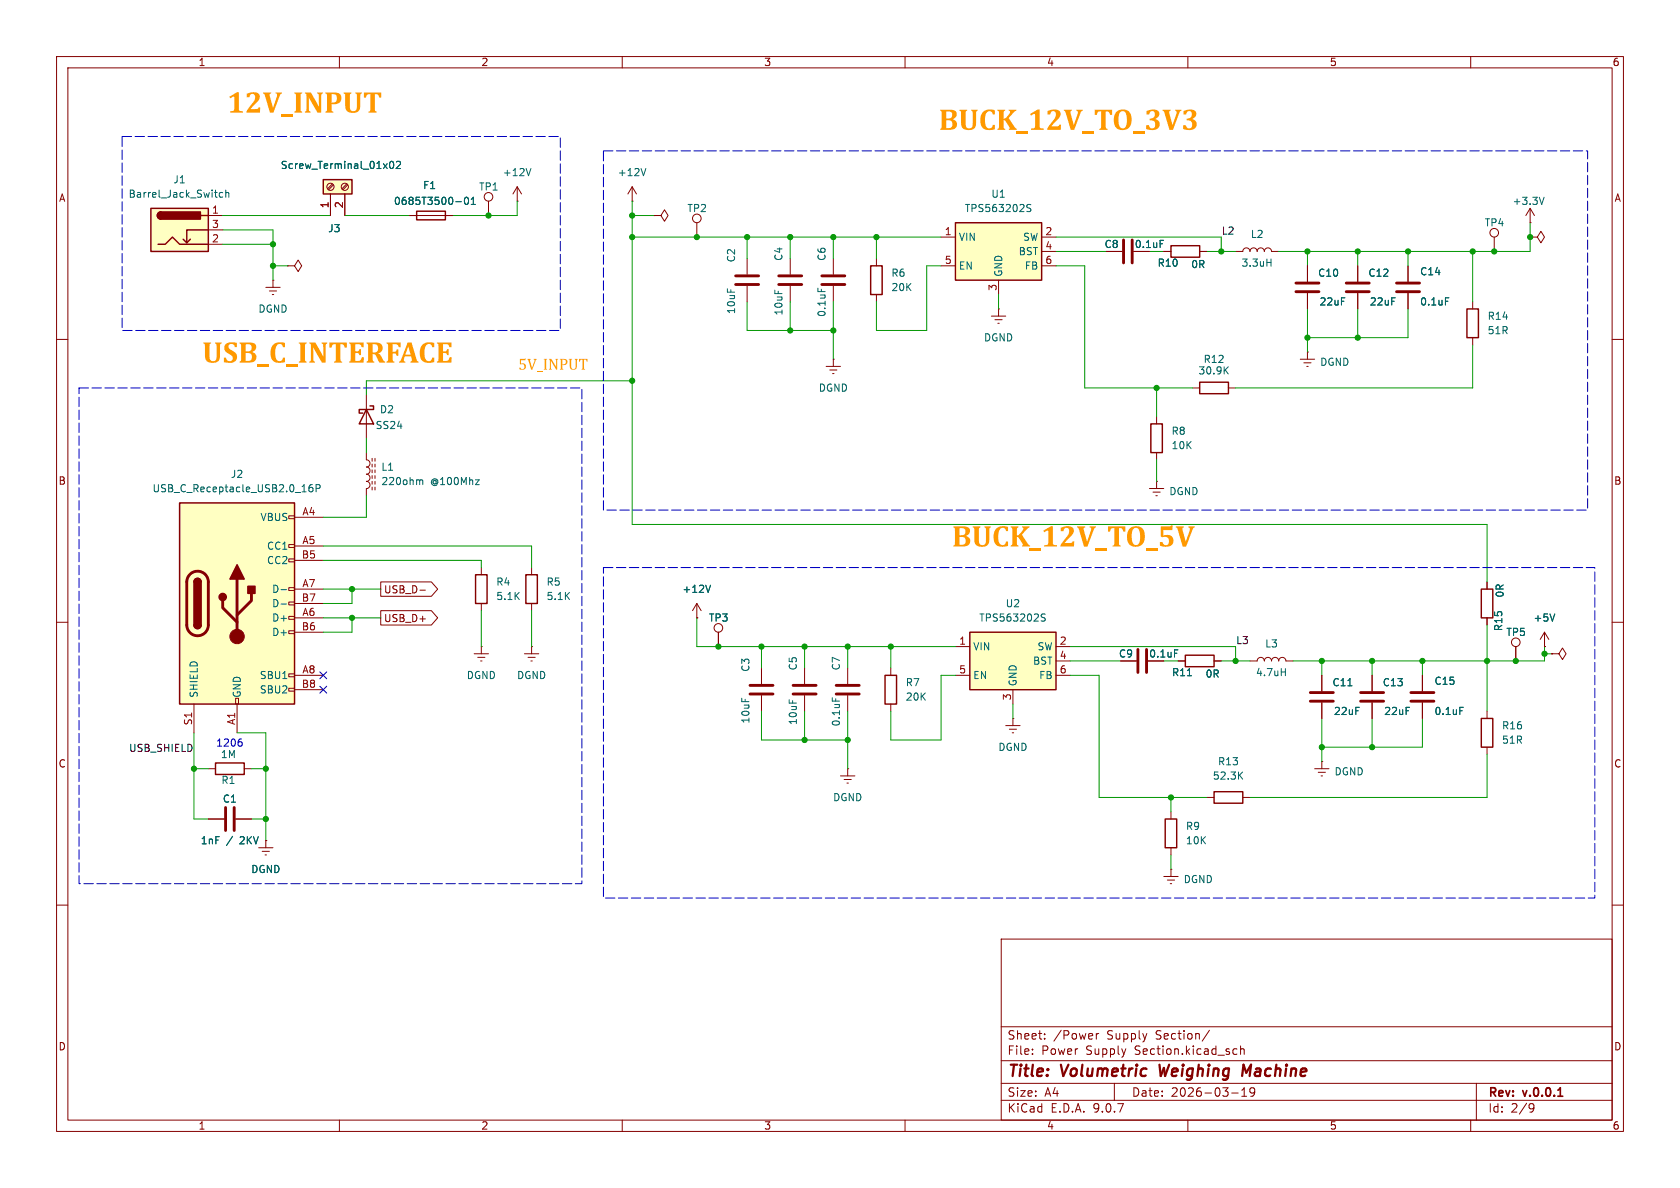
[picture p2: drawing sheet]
<svg xmlns="http://www.w3.org/2000/svg" width="297mm" height="210mm" viewBox="0 0 297 210" stroke-linecap="round" stroke-linejoin="round" font-family="sans-serif">
<g fill="none" stroke="#840000" stroke-width=".18">
<path d="M10 10h277v190h-277zM12 12h273v186h-273zM60 10v2M110 10v2M160 10v2M210 10v2M260 10v2M86.4 35.6v2.5M91.4 35.6h.1M91.4 33l-.7 1.3M91.4 33l.8 1.3M91.4 33v2.6"/>
<path d="M111.8 35.6h.1M111.8 33l-.8 1.3M111.8 33l.7 1.3M111.8 33v2.6M47 50.8h2.5M47.6 51.4h1.3M48.1 52.1h.3M48.3 49.5h.1M48.3 49.5v1.3M50.8 47h1.3l.6-1 .6 1-.6 1-.6-1M50.8 47h.1M10 60h2"/>
<path d="M285 60h2M10 110h2M83.8 115.6h2.6M84.5 116.2h1.2M85 116.8h.2M85.1 114.3h.1M85.1 114.3v1.3M285 110h2M10 160h2M177 166h108v32h-108zM285 160h2M60 198v2"/>
<path d="M110 198v2M160 198v2M177 194.5h108M177 191.5h108M177 187.5h108M177 181.5h108M182.5 186.3v.1M182.5 185.5v.1M184.7 183.6v.1M184.7 182.8v.1M193.8 182.7v1M194.2 182.7l-.2 .1-.2 .2"/>
<path d="M197 191.5v3M210 198v2M213.8 182.1l-1.3 2M217.7 193.2h1.2M218.1 186.3h.6M218.1 185.5h.6M219.3 185.5l.2-.1 .4 .1 .1 .9M219.3 184.9v1.5M219.5 193.8h.9M219.5 192.7l.5-.4v1.5M221.8 192.9l-.3 .3h-.3l-.2-.3 .1-.5 .4-.1 .2 .1a.99 .99 0 0 1-.3 1.4h-.3M260 198v2"/>
<path d="M261 191.5v6.5M270.6 195.1l.5 .1a.99 .99 0 0 1-.4 1.4h-.2M271.2 195.7l-.3 .3h-.3"/>
<circle cx="86.4" cy="34.8" r=".76"/>
</g>
<path d="M275.4 193.8h.9" fill="none" stroke="#840000" stroke-width=".3"/>
<path d="M205 188.2l.2 2 .6-1.4M221.2 188.2l-.9 1.4-.5-1.4-.2 2" fill="none" stroke="#840000" stroke-width=".4"/>
<path d="M93.9 29.8l-.5 1.3M114.2 29.8l-.4 1.3" fill="none" stroke="#006464" stroke-width=".18"/>
<path d="M57.1 31.8h5.1v2.5h-5.1z" fill="#ffffc2"/>
<path d="M57.1 31.8h5.1v2.5h-5.1zM261.9 127h2v5.1h-2z" fill="none" stroke="#840000" stroke-width=".25"/>
<g fill="none" stroke="#840000" stroke-width=".18">
<path d="M58.4 34.3v3.8M58.8 32.5l-.9 .9M58.9 32.7l-.8 .9M61 34.3v3.8M61.3 32.5l-.8 .9M61.5 32.7l-.9 .9M123.2 39.4v2.5M248.9 47v2.8M248.9 51.8v2.8M232.4 135.9h2.5M233 136.5h1.3M233.6 137.2h.2"/>
<path d="M233.7 134.6h.1M233.7 134.6v1.3M262.9 125.7v1.3M262.9 132.1v1.3M45.7 149.9h2.6M46.4 150.5h1.2M46.9 151.1h.2M47 148.6h.1M47 148.6v1.3"/>
<circle cx="58.4" cy="33" r=".63"/>
<circle cx="61" cy="33" r=".63"/>
<circle cx="123.2" cy="38.6" r=".76"/>
</g>
<path d="M69.1 28.6l.1-.1a.68 .68 0 0 1 .4 .7 .68 .68 0 0 1-.4 .6 .84 .84 0 0 1-.1-1.2zM70.1 28.6l.5-.1 .2 .4-.8 .9h.8M255.5 52.6h.6" fill="none" stroke="#006464" stroke-width=".18"/>
<path d="M246.9 50h4.1M246.9 51.6h4.1" fill="none" stroke="#840000" stroke-width=".51"/>
<path d="M31.7 88.9h20.4v35.6h-20.4z" fill="#ffffc2"/>
<g fill="none" stroke="#840000" stroke-width=".18">
<path d="M72.4 38.1h7.6M51.1 91.2h1v.5h-1zM51.1 96.3h1v.5h-1zM51.1 98.8h1v.5h-1zM52.1 91.4h5M52.1 96.5h5M52.1 99.1h5M51.1 103.9h1v.5h-1zM51.1 106.4h1v.5h-1zM51.1 109h1v.5h-1zM51.1 111.5h1v.5h-1zM51.1 119.1h1v.5h-1z"/>
<path d="M52.1 104.1h5M52.1 106.7h5M52.1 109.2h5M52.1 111.8h5M52.1 119.4h5M233.7 119.4v2.8M242.6 119.4v2.8M251.5 119.4v2.8M34.3 124.5v5M36.8 135.9h1.3M41.7 123.4h.5v1.1h-.5zM41.9 124.5v5"/>
<path d="M43.2 135.9h1.2M51.1 121.7h1v.5h-1zM52.1 121.9h5M233.7 124.2v2.8M242.6 124.2v2.8M251.5 124.2v2.8M36.8 144.8h2.8M41.7 144.8h2.7"/>
</g>
<path d="M73.7 37.3h5v1.6h-5zM31.7 88.9h20.4v35.6h-20.4zM34.3 102.9a.64 .64 0 0 1 .6-.7 .64 .64 0 0 1 .7 .7M34.3 110.5a.64 .64 0 0 0 .6 .6 .64 .64 0 0 0 .7-.6M38.1 134.9h5.1v2h-5.1z" fill="none" stroke="#840000" stroke-width=".25"/>
<path d="M33.6 101.5a1.9 1.9 0 0 1 2-.4 1.9 1.9 0 0 1 1.2 1.8v7.6a1.91 1.91 0 0 1-1.9 1.9 1.91 1.91 0 0 1-1.9-1.9v-7.8l.2-.6zM39.4 106.2v1.2l2.5 2.6M41.9 102.4v10.1M44.4 104.9v1.3l-2.5 2.5M231.6 122.4h4.1M231.6 124h4.1M240.5 122.4h4.1M240.5 124h4.1M249.4 122.4h4.1M249.4 124h4.1M39.9 142.7v4.1M41.4 142.7v4.1" fill="none" stroke="#840000" stroke-width=".51"/>
<g fill="#840000" stroke="#840000" stroke-width=".25">
<path d="M34.3 102.9h1.3v7.6h-1.3z"/>
<path d="M34.5 102.4a.64 .64 0 0 1 .7-.1 .64 .64 0 0 1 .4 .6h-1.3z"/>
<path d="M34.3 110.5h1.3a.64 .64 0 0 1-.7 .6 .64 .64 0 0 1-.6-.6z"/>
<path d="M41.9 99.8l1.3 2.6h-2.6z"/>
<path d="M43.8 103.6h1.3v1.3h-1.3z"/>
<circle cx="39.4" cy="105.5" r=".63"/>
</g>
<circle cx="41.9" cy="112.5" r="1.27" fill="#840000" stroke="#840000" stroke-width=".18"/>
<path d="M80.6 35.7h1M82.3 34.9h.1a.68 .68 0 0 1 .4 .6 .68 .68 0 0 1-.4 .6 .84 .84 0 0 1-.1-1.2zM83.3 36.1h.7M83.3 35.2l.4-.3v1.2M55.2 85.7h-.3a.86 .86 0 0 0 0 1.2l.4-.1v-.4l-.2-.2h-.2l-.3 .2M55.9 86.3h.6l.1-.2-.1-.3-.6-.1v1.2M49.7 104.2h1M49.7 106.8h1M238.3 121.2h.7M258.1 125h.6" fill="none" stroke="#006464" stroke-width=".18"/>
<path d="M26.7 36.8h10.1v7.7h-10.1z" fill="#ffffc2"/>
<path d="M26.7 36.8h10.1v7.7h-10.1zM28.4 37.5a.64 .64 0 0 0-.6 .6 .64 .64 0 0 0 .6 .6M35.6 38.1h1.2M27.9 43.2h1.3l1.3-1.3 1.2 1.3h5.1M33.7 42.3l-.7 .6M36.8 40.6h-3.8v2.3l-.6-.6M64.8 72.4l1.2 2.5h-2.5zM65.4 71.8h.6v.6h-2.5v.6h.6M93 101.6h2v5.1h-2z" fill="none" stroke="#840000" stroke-width=".25"/>
<g fill="#840000" stroke="#840000" stroke-width=".25">
<path d="M28 37.7l.4-.2v1.2a.63 .63 0 0 1-.5-.4 .63 .63 0 0 1 .1-.6z"/>
<path d="M28.4 37.5h7v1.2h-7z"/>
</g>
<g fill="none" stroke="#840000" stroke-width=".18">
<path d="M36.8 38.1h2.6M36.8 40.6h2.6M36.8 43.2h2.6M64.8 69.9v7.6M64.8 80v1.3a.64 .64 0 0 1 .6 .6 .64 .64 0 0 1-.6 .7 .64 .64 0 0 1 .6 .6 .64 .64 0 0 1-.6 .6 .64 .64 0 0 1 .6 .7 .64 .64 0 0 1-.6 .6 .64 .64 0 0 1 .6 .6 .64 .64 0 0 1-.6 .7v1.2M65.8 81v.5M65.8 82v.6M65.8 83.1v.5M65.8 84.1v.5M65.8 85.1v.5M65.8 86.1v.5M66.3 81v.5"/>
<path d="M66.3 82v.6M66.3 83.1v.5M66.3 84.1v.5M66.3 85.1v.5M66.3 86.1v.5M94 100.3v1.3M94 106.7v1.3"/>
</g>
<path d="M39.4 34.1l-.4-.1-.2 .3 .1 .5h.5M39.9 34.1l.2-.1 .3 .1 .1 .8M39.9 33.6v1.3M74.2 85l.2-.2 .3 .1v.8" fill="none" stroke="#006464" stroke-width=".18"/>
<path d="M171.4 111.8h15.3v10.1h-15.3z" fill="#ffffc2"/>
<path d="M207 43.4h5.1v2.1h-5.1zM259.3 54.6h2.1v5.1h-2.1zM212.1 67.6h5.1v2h-5.1zM84.1 101.6h2v5.1h-2zM156.5 119.4h2v5.1h-2zM171.4 111.8h15.3v10.1h-15.3zM209.5 115.8h5.1v2.1h-5.1zM261.9 104.1h2v5.1h-2zM214.6 140h5.1v2h-5.1zM206 144.8h2v5.1h-2z" fill="none" stroke="#840000" stroke-width=".25"/>
<g fill="none" stroke="#840000" stroke-width=".18">
<path d="M270.5 39.4h.1M270.5 36.8l-.8 1.3M270.5 36.8l.8 1.3M270.5 36.8v2.6M139.7 45.7v2.8M139.7 50.5v2.8M147.3 45.7v2.8M147.3 50.5v2.8M195.6 44.5h2.8M205.7 44.5h1.3M212.1 44.5h1.3M218.4 44.5h1.3a.64 .64 0 0 1 .6-.7 .64 .64 0 0 1 .7 .7 .64 .64 0 0 1 .6-.7 .64 .64 0 0 1 .6 .7 .64 .64 0 0 1 .7-.7 .64 .64 0 0 1 .6 .7 .64 .64 0 0 1 .7-.7 .64 .64 0 0 1 .6 .7h1.3"/>
<path d="M231.1 47v2.8M231.1 51.8v2.8M240 47v2.8M240 51.8v2.8M260.3 53.3v1.3M260.3 59.7v1.3M264.2 41.9v2.6M270.5 41.9h1.3l.6-1 .6 1-.6 1-.6-1M270.5 41.9h.1M146 64.8h2.6M146.7 65.4h1.3M147.2 66h.2"/>
<path d="M147.3 63.5h.1M147.3 63.5v1.3M210.8 68.6h1.3M217.2 68.6h1.2M229.9 63.5h2.5M230.5 64.1h1.3M231 64.8h.3M231.1 62.2h.1M231.1 62.2v1.3M85.1 100.3v1.3M85.1 106.7v1.3M92.7 115.6h2.5"/>
<path d="M93.3 116.2h1.3M93.9 116.8h.2M94 114.3h.1M94 114.3v1.3M123.2 109.2h.1M123.2 106.7l-.8 1.3M123.2 106.7l.8 1.3M123.2 106.7v2.5M127 111.8v2.5M134.6 118.1v2.8M142.2 118.1v2.8M149.9 118.1v2.8"/>
<path d="M157.5 118.1v1.3M168.9 114.3h2.5M168.9 119.4h2.5M186.7 114.3h2.5M186.7 119.4h2.5M186.7 116.8h2.5M208.3 116.8h1.2M214.6 116.8h1.3M221 116.8h1.2a.64 .64 0 0 1 .7-.6 .64 .64 0 0 1 .6 .6 .64 .64 0 0 1 .7-.6 .64 .64 0 0 1 .6 .6 .64 .64 0 0 1 .6-.6 .64 .64 0 0 1 .7 .6 .64 .64 0 0 1 .6-.6 .64 .64 0 0 1 .6 .6h1.3M262.9 102.9v1.2M262.9 109.2v1.3M268 114.3v2.5"/>
<path d="M273 114.3h.1M273 111.8l-.7 1.2M273 111.8l.8 1.2M273 111.8v2.5M134.6 122.9v2.8M142.2 122.9v2.8M148.6 137.2h2.5M149.2 137.8h1.3M149.7 138.4h.3M149.9 135.9h.1M149.9 122.9v2.8M149.9 135.9v1.3"/>
<path d="M157.5 124.5v1.2M177.8 128.3h2.5M178.4 128.9h1.3M178.9 129.5h.3M179.1 127h.1M179.1 121.9v2.6M179.1 127v1.3M207 143.5v1.3M207 149.9v1.2M213.4 141h1.2M219.7 141h1.3"/>
<circle cx="264.2" cy="41.1" r=".76"/>
<circle cx="127" cy="111" r=".76"/>
<circle cx="268" cy="113.5" r=".76"/>
</g>
<g fill="none" stroke="#006464" stroke-width=".18">
<path d="M273 34.9l-.4 1.2M144.6 50.9v.6M205.1 42.5h.6M224 46.4h.7M224.7 45.8v1.3M216.6 65.4l.5 .7M217.1 64.8l-.7 .8M125.6 103.4l-.4 1.3M184.1 108.9l.7 .5-.3 .4-.4-.1M184.8 108.6l-.5-.1-.2 .3M209.9 119.5h.7M226.5 118.8h.7"/>
<path d="M227.2 118.2v1.3M274.9 108.5l-.5 1.3M147.1 123.3v.6M219.1 137l.6 .7M219.7 136.5l-.7 .7"/>
</g>
<g fill="none" stroke="#840000" stroke-width=".51">
<path d="M137.7 48.8h4M137.7 50.3h4M145.3 48.8h4.1M145.3 50.3h4.1M198.6 42.4v4.1M200.2 42.4v4.1M229.1 50h4.1M229.1 51.6h4.1M238 50h4.1M238 51.6h4.1M132.6 121.2h4.1M132.6 122.7h4.1"/>
<path d="M140.2 121.2h4.1M140.2 122.7h4.1M147.8 121.2h4.1M147.8 122.7h4.1"/>
</g>
<path d="M168.9 39.4h15.2v10.1h-15.2z" fill="#ffffc2"/>
<path d="M168.9 39.4h15.2v10.1h-15.2zM153.9 47h2.1v5.1h-2.1zM203.5 74.9h2v5.1h-2z" fill="none" stroke="#840000" stroke-width=".25"/>
<g fill="none" stroke="#840000" stroke-width=".18">
<path d="M58.4 34.3v3.8M61 34.3v3.8M72.4 38.1h1.3M78.7 38.1h1.3M115.6 38.1h1.2l.7-1 .6 1-.6 1-.7-1M115.6 38.1h.1M132.1 45.7v2.8M132.1 50.5v2.8M154.9 45.7v1.3M154.9 52.1v1.2M166.4 41.9h2.5M166.4 47h2.5"/>
<path d="M175.3 55.9h2.5M175.9 56.5h1.3M176.4 57.2h.3M176.5 54.6h.1M176.5 49.5v2.6M176.5 54.6v1.3M184.1 41.9h2.6M184.1 47h2.6M184.1 44.5h2.6M195.6 44.5h2.8M205.7 44.5h1.3M212.1 44.5h1.3"/>
<path d="M231.1 47v2.8M231.1 51.8v2.8M240 47v2.8M240 51.8v2.8M248.9 47v2.8M248.9 51.8v2.8M204.5 73.7v1.2M203.2 86.4h2.5M203.8 87h1.3M204.3 87.6h.3M204.5 85.1h.1M204.5 80v1.3"/>
<path d="M204.5 85.1v1.3M67.3 107.9h9l1.1 1.3-1.1 1.3h-9zM67.3 102.9h9l1.1 1.2-1.1 1.3h-9zM74.2 104.3h1M123.2 109.2h.1M127 111.8v2.5M198.1 116.8h2.8M208.3 116.8h1.2M214.6 116.8h1.3M233.7 119.4v2.8M242.6 119.4v2.8M251.5 119.4v2.8"/>
<path d="M262.9 102.9v1.2M262.9 109.2v1.3M268 114.3v2.5M273 114.3h.1M274.3 115.6h1.3l.6-1 .7 1-.7 1-.6-1M274.3 115.6h.1M233.7 124.2v2.8M242.6 124.2v2.8M251.5 124.2v2.8M36.8 144.8h2.8M41.7 144.8h2.7M47 148.6h.1"/>
<path d="M205.7 154.9h2.6M206.4 155.6h1.2M206.9 156.2h.2M207 153.7h.1M207 153.7v1.2"/>
</g>
<g fill="none" stroke="#006464" stroke-width=".18">
<path d="M69.1 28.6l.1-.1a.68 .68 0 0 1 .4 .7 .68 .68 0 0 1-.4 .6 .84 .84 0 0 1-.1-1.2zM70.1 28.6l.5-.1 .2 .4-.8 .9h.8M80.6 35.7h1M82.3 34.9h.1a.68 .68 0 0 1 .4 .6 .68 .68 0 0 1-.4 .6 .84 .84 0 0 1-.1-1.2zM83.3 36.1h.7M83.3 35.2l.4-.3v1.2M181.5 36.5l.7 .5-.2 .4-.5-.1M182.2 36.2l-.4-.1-.3 .3M205.1 42.5h.6M255.5 52.6h.6M125.6 103.4l-.4 1.3M207.6 114.9h.6"/>
<path d="M209.9 119.5h.7M274.9 108.5l-.5 1.3M238.3 121.2h.7M258.1 125h.6"/>
</g>
<path d="M130 48.8h4.1M130 50.3h4.1M201.2 114.8v4.1M202.7 114.8v4.1" fill="none" stroke="#840000" stroke-width=".51"/>
<g fill="none" stroke="#009600" stroke-width=".18">
<path d="M39.4 38.1h19M61 38.1h11.4M91.4 35.6v2.5h-11.4M111.8 35.6v57.1h151.1v10.2M111.8 38.1h3.8M270.5 39.4v5.1h-44.4M39.4 40.6h8.9v8.9M39.4 43.2h8.9M48.3 47h2.5M111.8 41.9h54.6M132.1 53.3v5.1h15.2M132.1 41.9v3.8"/>
<path d="M139.7 41.9v3.8M139.7 53.3v5.1M147.3 41.9v3.8M147.3 53.3v10.2M154.9 41.9v3.8M166.4 47h-2.6v11.4h-8.9v-5.1M176.5 52.1v2.5M186.7 47h5.1v21.6h19M186.7 41.9h29.2v2.6M186.7 44.5h8.9M203.2 44.5h2.5M213.4 44.5h5"/>
<path d="M231.1 44.5v2.5M231.1 54.6v7.6M240 44.5v2.5M240 54.6v5.1M248.9 54.6v5.1h-17.8M248.9 44.5v2.5M260.3 44.5v8.8M64.8 77.5v2.5M111.8 67.3h-47v2.6M204.5 68.6v5.1M260.3 61v7.6h-41.9M57.1 96.5h36.9v3.8"/>
<path d="M57.1 99.1h28v1.2M64.8 87.6v3.8h-7.7M204.5 81.3v3.8M57.1 104.1h10.2M57.1 109.2h10.2M62.2 104.1v2.6h-5.1M62.2 109.2v2.6h-5.1M85.1 108v6.3M94 108v6.3M123.2 109.2v5.1h45.7M134.6 114.3v3.8M142.2 114.3v3.8"/>
<path d="M149.9 114.3v3.8M157.5 114.3v3.8M168.9 119.4h-2.5v11.4h-8.9v-5.1M189.2 114.3h29.2v2.5M189.2 116.8h8.9M189.2 119.4h5.1v21.6h19.1M205.7 116.8h2.6M215.9 116.8h5.1M233.7 116.8v2.6M242.6 116.8v2.6M251.5 116.8v2.6M262.9 110.5v15.2"/>
<path d="M273 114.3v2.5h-44.4M273 115.6h1.3M34.3 129.5v15.3h2.5M34.3 135.9h2.5M41.9 129.5h5.1v19.1M44.4 135.9h2.6M134.6 125.7v5.1h15.3M142.2 125.7v5.1M149.9 125.7v10.2M179.1 124.5v2.5M233.7 127v7.6M242.6 127v5.1"/>
<path d="M251.5 127v5.1h-17.8M262.9 133.4v7.6h-41.9M44.4 144.8h2.6M207 141v2.5M207 151.1v2.6"/>
</g>
<path d="M56.5 118.8l1.3 1.2M57.8 118.8l-1.3 1.2M56.5 121.3l1.3 1.2M57.8 121.3l-1.3 1.2" fill="none" stroke="#000084" stroke-width=".18"/>
<path d="M42.5 130.6h.2M42.6 131.1l.2 .3v.3l-.2 .2" fill="none" stroke="#0000c2" stroke-width=".18"/>
<path d="M21.6 24.1h77.5v34.3h-77.5zM106.7 26.7h174v63.5h-174zM14 68.6h88.9v87.6h-88.9zM106.7 100.3h175.2v58.5h-175.2z" fill="none" stroke="#0000c2" stroke-width=".18" stroke-dasharray="1.7 .6"/>
<g fill="#009600" stroke="#009600" stroke-width=".18">
<circle cx="139.7" cy="41.9" r=".46"/>
<circle cx="132.1" cy="41.9" r=".46"/>
<circle cx="139.7" cy="58.4" r=".46"/>
<circle cx="147.3" cy="58.4" r=".46"/>
<circle cx="62.2" cy="104.1" r=".46"/>
<circle cx="62.2" cy="109.2" r=".46"/>
<circle cx="47" cy="144.8" r=".46"/>
<circle cx="34.3" cy="135.9" r=".46"/>
<circle cx="47" cy="135.9" r=".46"/>
<circle cx="111.8" cy="41.9" r=".46"/>
<circle cx="111.8" cy="67.3" r=".46"/>
<circle cx="123.2" cy="41.9" r=".46"/>
<circle cx="86.4" cy="38.1" r=".46"/>
<circle cx="111.8" cy="38.1" r=".46"/>
<circle cx="48.3" cy="47" r=".46"/>
<circle cx="48.3" cy="43.2" r=".46"/>
<circle cx="204.5" cy="68.6" r=".46"/>
<circle cx="147.3" cy="41.9" r=".46"/>
<circle cx="154.9" cy="41.9" r=".46"/>
<circle cx="142.2" cy="114.3" r=".46"/>
<circle cx="127" cy="114.3" r=".46"/>
<circle cx="134.6" cy="114.3" r=".46"/>
<circle cx="233.7" cy="132.1" r=".46"/>
<circle cx="207" cy="141" r=".46"/>
<circle cx="149.9" cy="114.3" r=".46"/>
<circle cx="149.9" cy="130.8" r=".46"/>
<circle cx="157.5" cy="114.3" r=".46"/>
<circle cx="142.2" cy="130.8" r=".46"/>
<circle cx="231.1" cy="59.7" r=".46"/>
<circle cx="218.4" cy="116.8" r=".46"/>
<circle cx="251.5" cy="116.8" r=".46"/>
<circle cx="242.6" cy="132.1" r=".46"/>
<circle cx="233.7" cy="116.8" r=".46"/>
<circle cx="242.6" cy="116.8" r=".46"/>
<circle cx="273" cy="115.6" r=".46"/>
<circle cx="268" cy="116.8" r=".46"/>
<circle cx="262.9" cy="116.8" r=".46"/>
<circle cx="264.2" cy="44.5" r=".46"/>
<circle cx="270.5" cy="41.9" r=".46"/>
<circle cx="260.3" cy="44.5" r=".46"/>
<circle cx="215.9" cy="44.5" r=".46"/>
<circle cx="240" cy="44.5" r=".46"/>
<circle cx="240" cy="59.7" r=".46"/>
<circle cx="231.1" cy="44.5" r=".46"/>
<circle cx="248.9" cy="44.5" r=".46"/>
</g>
<g font-size="5.3" fill="#f90">
<text x="40.1" y="21.5">12V_INPUT</text>
<text x="166" y="24.5">BUCK_12V_TO_3V3</text>
<text x="35.8" y="65.7">USB_C_INTERFACE</text>
<text x="168.3" y="98.2">BUCK_12V_TO_5V</text>
</g>
<text font-size="2.8" fill="#f90" x="91.6" y="66.2">5V_INPUT</text>
<g font-size="2.8" fill="#840000">
<text x="178" y="190.9">Title:</text>
<text x="187.7" y="190.9">Volumetric</text>
<text x="205.8" y="190.9">Weighing</text>
<text x="221.3" y="190.9">Machine</text>
</g>
<g font-size="2.1" fill="#840000">
<text x="178" y="184">Sheet:</text>
<text x="186.2" y="184">/Power</text>
<text x="195.7" y="184">Supply</text>
<text x="204.5" y="184">Section/</text>
<text x="178" y="186.7">File:</text>
<text x="184.1" y="186.7">Power</text>
<text x="192" y="186.7">Supply</text>
<text x="200.8" y="186.7">Section.kicad_sch</text>
<text x="178" y="196.9">KiCad</text>
<text x="178" y="194.1">Size:</text>
<text x="184.7" y="194.1">A4</text>
<text x="185.7" y="196.9">E.D.A.</text>
<text x="193.3" y="196.9">9.0.7</text>
<text x="200" y="194.1">Date:</text>
<text x="207" y="194.1">2026-03-19</text>
<text x="263" y="194.3">Rev:</text>
<text x="263" y="196.9">Id:</text>
<text x="267.1" y="196.9">2/9</text>
<text x="269.4" y="194.3">v.0.0.1</text>
</g>
<g font-size="1.8" fill="#840000">
<text x="35" y="11.9">1</text>
<text x="85" y="11.9">2</text>
<text x="135" y="11.9">3</text>
<text x="185" y="11.9">4</text>
<text x="235" y="11.9">5</text>
<text x="285" y="11.9">6</text>
<text x="10.3" y="35.9">A</text>
<text x="285.3" y="35.9">A</text>
<text x="200.5" y="44">0.1uF</text>
<text x="10.3" y="85.9">B</text>
<text x="285.3" y="85.9">B</text>
<text x="67.8" y="105.1">USB_D-</text>
<text x="67.8" y="110.2">USB_D+</text>
<text x="203.1" y="116.4">0.1uF</text>
<text x="10.3" y="135.9">C</text>
<text x="285.3" y="135.9">C</text>
<text x="10.3" y="185.9">D</text>
<text x="285.3" y="185.9">D</text>
<text x="35" y="199.9">1</text>
<text x="85" y="199.9">2</text>
<text x="135" y="199.9">3</text>
<text x="185" y="199.9">4</text>
<text x="235" y="199.9">5</text>
<text x="285" y="199.9">6</text>
</g>
<g font-size="1.8" fill="#006464">
<text x="22.6" y="35.2">Barrel_Jack_Switch</text>
<text x="30.6" y="32.6">J1</text>
<text x="49.5" y="30.1">Screw_Terminal_01x02</text>
<text x="74.7" y="33.6">F1</text>
<text x="84.6" y="33.9">TP1</text>
<text x="88.8" y="31.3">+12V</text>
<text x="109.1" y="31.3">+12V</text>
<text x="175.2" y="35.2">U1</text>
<text x="57.9" y="41.2">J3</text>
<text x="69.5" y="36.4">0685T3500-01</text>
<text x="121.4" y="37.7">TP2</text>
<text x="170.5" y="37.7">TPS563202S</text>
<text x="262.4" y="40.2">TP4</text>
<text x="267.3" y="36.4">+3.3V</text>
<text x="130.1" y="46.5" transform="rotate(-90 130.1 46.5)">C2</text>
<text x="138.5" y="46.2" transform="rotate(-90 138.5 46.2)">C4</text>
<text x="146.2" y="46.2" transform="rotate(-90 146.2 46.2)">C6</text>
<text x="169.4" y="42.8">VIN</text>
<text x="169.4" y="47.9">EN</text>
<text x="180" y="45.3">BST</text>
<text x="180.8" y="42.8">SW</text>
<text x="181.1" y="47.9">FB</text>
<text x="195.2" y="44">C8</text>
<text x="204.6" y="47.3">R10</text>
<text x="210.5" y="47.6">0R</text>
<text x="219.4" y="47.3">3.3uH</text>
<text x="221" y="42.3">L2</text>
<text x="157.5" y="49.1">R6</text>
<text x="157.5" y="51.7">20K</text>
<text x="177.4" y="49" transform="rotate(-90 177.4 49)">GND</text>
<text x="232.9" y="49.1">C10</text>
<text x="241.8" y="49.1">C12</text>
<text x="251" y="48.9">C14</text>
<text x="45.6" y="55.5">DGND</text>
<text x="130.1" y="55.6" transform="rotate(-90 130.1 55.6)">10uF</text>
<text x="138.5" y="55.9" transform="rotate(-90 138.5 55.9)">10uF</text>
<text x="146.2" y="56.1" transform="rotate(-90 146.2 56.1)">0.1uF</text>
<text x="233.2" y="54.2">22uF</text>
<text x="242.1" y="54.2">22uF</text>
<text x="251" y="54.2">0.1uF</text>
<text x="262.9" y="56.7">R14</text>
<text x="262.9" y="59.3">51R</text>
<text x="173.9" y="60.6">DGND</text>
<text x="212.7" y="64.4">R12</text>
<text x="233.3" y="64.9">DGND</text>
<text x="144.6" y="69.4">DGND</text>
<text x="211.8" y="66.4">30.9K</text>
<text x="66.3" y="76">SS24</text>
<text x="67.1" y="73.3">D2</text>
<text x="207" y="77.1">R8</text>
<text x="67.3" y="83.4">L1</text>
<text x="207" y="79.6">10K</text>
<text x="26.9" y="87.2">USB_C_Receptacle_USB2.0_16P</text>
<text x="40.7" y="84.7">J2</text>
<text x="67.3" y="86">220ohm</text>
<text x="76.1" y="86">@100Mhz</text>
<text x="206.6" y="87.7">DGND</text>
<text x="46" y="92.3">VBUS</text>
<text x="47.1" y="97.4">CC1</text>
<text x="47.1" y="99.9">CC2</text>
<text x="48" y="105">D-</text>
<text x="48" y="107.5">D-</text>
<text x="87.6" y="103.7">R4</text>
<text x="87.6" y="106.3">5.1K</text>
<text x="96.5" y="103.7">R5</text>
<text x="96.5" y="106.3">5.1K</text>
<text x="120.5" y="105">+12V</text>
<text x="177.7" y="107.5">U2</text>
<text x="266" y="105.7" transform="rotate(-90 266 105.7)">0R</text>
<text x="48" y="110.1">D+</text>
<text x="48" y="112.6">D+</text>
<text x="125.2" y="110.1">TP3</text>
<text x="173" y="110.1">TPS563202S</text>
<text x="265.8" y="111.7" transform="rotate(-90 265.8 111.7)">R15</text>
<text x="266.2" y="112.6">TP5</text>
<text x="271" y="110.1">+5V</text>
<text x="132.7" y="118.9" transform="rotate(-90 132.7 118.9)">C3</text>
<text x="141.1" y="118.6" transform="rotate(-90 141.1 118.6)">C5</text>
<text x="148.7" y="118.6" transform="rotate(-90 148.7 118.6)">C7</text>
<text x="172" y="115.2">VIN</text>
<text x="182.5" y="117.7">BST</text>
<text x="183.3" y="115.2">SW</text>
<text x="197.7" y="116.4">C9</text>
<text x="207.1" y="119.7">R11</text>
<text x="213" y="120">0R</text>
<text x="221.9" y="119.7">4.7uH</text>
<text x="223.6" y="114.7">L3</text>
<text x="35.2" y="123.4" transform="rotate(-90 35.2 123.4)">SHIELD</text>
<text x="42.8" y="123.4" transform="rotate(-90 42.8 123.4)">GND</text>
<text x="45.8" y="120.2">SBU1</text>
<text x="45.8" y="122.8">SBU2</text>
<text x="82.4" y="120.2">DGND</text>
<text x="91.3" y="120.2">DGND</text>
<text x="160" y="121.5">R7</text>
<text x="160" y="124.1">20K</text>
<text x="172" y="120.2">EN</text>
<text x="179.9" y="121.4" transform="rotate(-90 179.9 121.4)">GND</text>
<text x="183.6" y="120.2">FB</text>
<text x="235.5" y="121.5">C11</text>
<text x="244.4" y="121.5">C13</text>
<text x="253.5" y="121.3">C15</text>
<text x="132.7" y="128" transform="rotate(-90 132.7 128)">10uF</text>
<text x="141.1" y="128.3" transform="rotate(-90 141.1 128.3)">10uF</text>
<text x="148.7" y="128.5" transform="rotate(-90 148.7 128.5)">0.1uF</text>
<text x="235.7" y="126.6">22uF</text>
<text x="244.6" y="126.6">22uF</text>
<text x="253.5" y="126.6">0.1uF</text>
<text x="265.4" y="129.1">R16</text>
<text x="265.4" y="131.7">51R</text>
<text x="39" y="134.2">1M</text>
<text x="176.4" y="132.9">DGND</text>
<text x="215.2" y="135.5">R13</text>
<text x="235.8" y="137.3">DGND</text>
<text x="39" y="138.8">R1</text>
<text x="39.3" y="142.1">C1</text>
<text x="147.2" y="141.8">DGND</text>
<text x="214.3" y="138">52.3K</text>
<text x="35.4" y="149.5">1nF</text>
<text x="40" y="149.5">/</text>
<text x="42.5" y="149.5">2KV</text>
<text x="209.6" y="146.9">R9</text>
<text x="209.6" y="149.5">10K</text>
<text x="44.3" y="154.5">DGND</text>
<text x="209.2" y="156.3">DGND</text>
</g>
<g font-size="1.8" fill="#a90000">
<text x="37.4" y="37.8">1</text>
<text x="37.4" y="40.4">3</text>
<text x="58.2" y="36.9" transform="rotate(-90 58.2 36.9)">1</text>
<text x="60.7" y="36.9" transform="rotate(-90 60.7 36.9)">2</text>
<text x="166.9" y="41.7">1</text>
<text x="184.7" y="41.7">2</text>
<text x="37.4" y="42.9">2</text>
<text x="166.9" y="46.7">5</text>
<text x="184.7" y="44.2">4</text>
<text x="184.7" y="46.7">6</text>
<text x="176.3" y="51.5" transform="rotate(-90 176.3 51.5)">3</text>
<text x="53.4" y="91.2">A4</text>
<text x="53.3" y="98.8">B5</text>
<text x="53.4" y="96.3">A5</text>
<text x="53.3" y="106.4">B7</text>
<text x="53.4" y="103.9">A7</text>
<text x="53.3" y="111.5">B6</text>
<text x="53.4" y="109">A6</text>
<text x="53.4" y="119.1">A8</text>
<text x="169.5" y="114">1</text>
<text x="169.5" y="119.1">5</text>
<text x="187.3" y="114">2</text>
<text x="187.3" y="116.6">4</text>
<text x="187.3" y="119.1">6</text>
<text x="53.3" y="121.7">B8</text>
<text x="178.8" y="123.9" transform="rotate(-90 178.8 123.9)">3</text>
<text x="34" y="128.3" transform="rotate(-90 34 128.3)">S1</text>
<text x="41.7" y="128.3" transform="rotate(-90 41.7 128.3)">A1</text>
</g>
<g font-size="1.8" fill="#0f0f0f">
<text x="215.9" y="41.6">L2</text>
<text x="218.4" y="114">L3</text>
<text x="22.7" y="133">USB_SHIELD</text>
</g>
<text font-size="1.8" fill="#0000c2" x="38.1" y="132.2">1206</text>
</svg>
